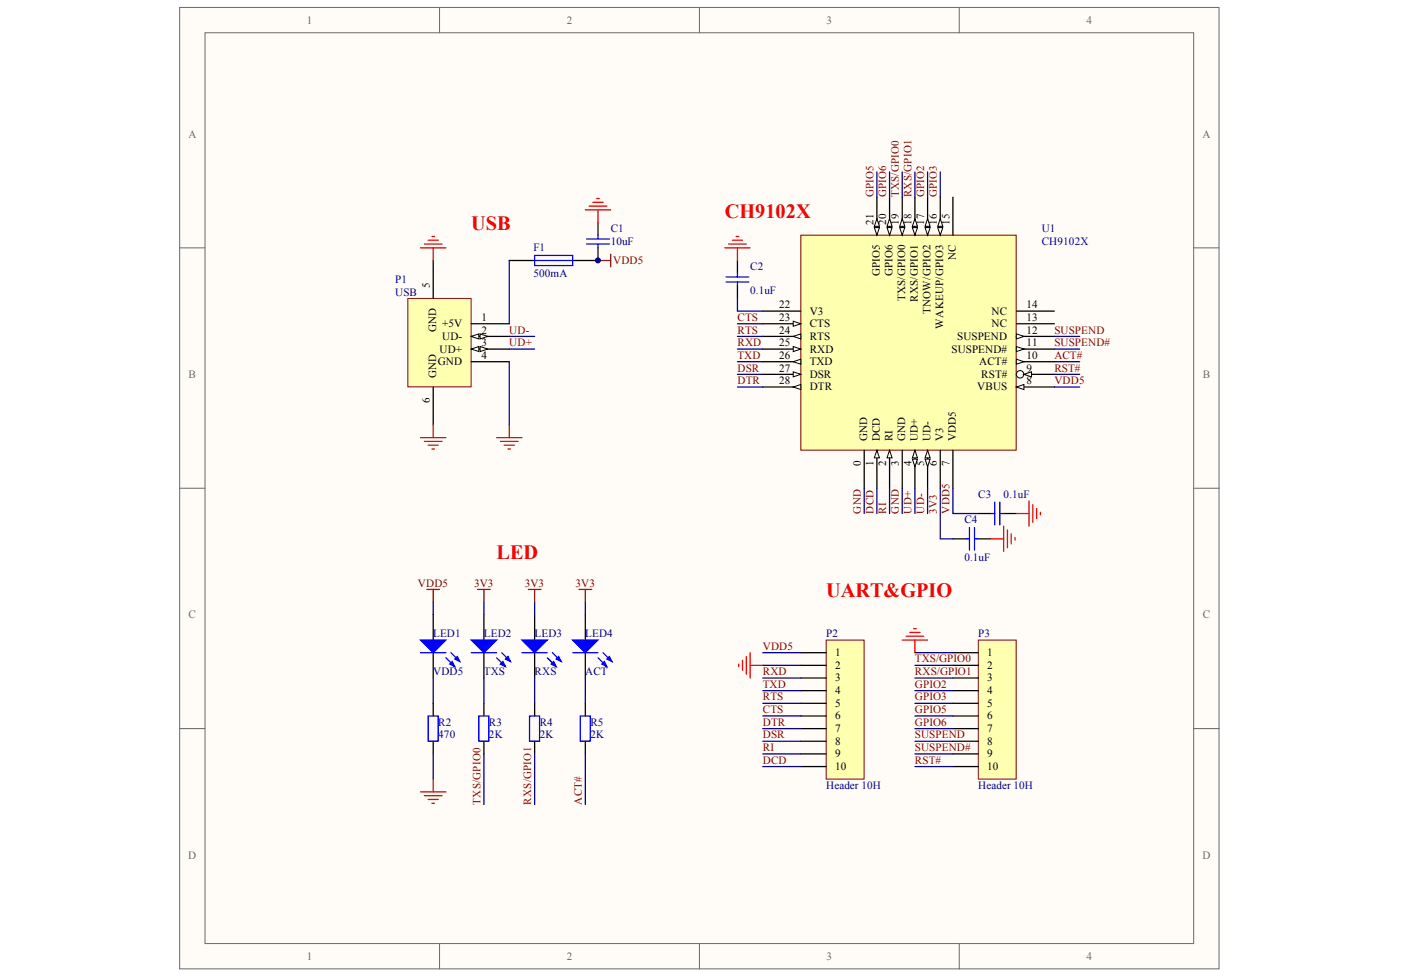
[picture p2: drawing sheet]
<svg xmlns="http://www.w3.org/2000/svg" width="289mm" height="202mm" viewBox="0 0 289 202" stroke-linecap="round" stroke-linejoin="round" font-family="sans-serif">
<g fill="#fffcf8" stroke="#696969" stroke-width=".21">
<path d="M37.1 1.5h214.3v198.3h-214.3z"/>
<path d="M42.3 6.8h203.9v187.8h-203.9z"/>
</g>
<path d="M90.6 1.5v5.3M144.2 1.5v5.3M197.8 1.5v5.3M37.1 51.1h5.2M246.2 51.1h5.2M37.1 100.7h5.2M246.2 100.7h5.2M37.1 150.3h5.2M246.2 150.3h5.2M90.6 194.7v5.2M144.2 194.7v5.2M197.8 194.7v5.2" fill="none" stroke="#696969" stroke-width=".21"/>
<path d="M84.1 61.6h13.1v18.2h-13.1z" fill="#ffffb0" stroke="#800000" stroke-width=".21"/>
<path d="M89.3 79.8v7.9M97.2 66.8h7.8M97.2 74.6h7.8M97.2 72h7.8" fill="none" stroke="#000" stroke-width=".26"/>
<g fill="#fffcf8" stroke="#000" stroke-width=".21">
<path d="M97.2 72l1.5-.5v1z"/>
<path d="M99 71.5l1.6 .5-1.6 .5z"/>
</g>
<path d="M97.2 69.4h7.8" fill="none" stroke="#000" stroke-width=".26"/>
<g fill="#fffcf8" stroke="#000" stroke-width=".21">
<path d="M97.2 69.4l1.5-.5v1z"/>
<path d="M99 68.9l1.6 .5-1.6 .5z"/>
</g>
<g fill="none" stroke="#000" stroke-width=".26">
<path d="M89.3 53.7v7.9M105 53.7h5.3M123.3 45.9v2.6M123.3 51.1v2.6h-5.2M89.3 126.8v5.2M89.3 134.6v5.3M99.8 126.8v5.2M99.8 134.6v5.3M110.3 126.8v5.2M110.3 134.6v5.3M89.3 145.1v2.6M89.3 152.9v2.6"/>
<path d="M99.8 145.1v2.6M99.8 152.9v2.6M110.3 145.1v2.6M110.3 152.9v2.6"/>
</g>
<g fill="none" stroke="#f00" stroke-width=".26">
<path d="M86.7 51.1h5.3M87.5 50.3h3.7M88.3 49.6h2.1M89.1 48.8h.5M89.3 51.1v2.6M120.7 43.3h5.2M121.5 42.5h3.7M122.3 41.7h2.1M123.1 40.9h.5M123.3 43.3v2.6M86.7 90.3h5.3M87.5 91h3.7"/>
<path d="M88.3 91.8h2.1M89.1 92.6h.5M89.3 87.7v2.6M102.4 90.3h5.2M103.2 91h3.7M104 91.8h2.1M104.8 92.6h.5M105 87.7v2.6M86.7 163.3h5.3M87.5 164.1h3.7M88.3 164.9h2.1M89.1 165.7h.5"/>
<path d="M89.3 160.7v2.6"/>
</g>
<path d="M123.3 53.7h2.6M125.9 52.4v2.6M88 121.6h2.6M89.3 121.6v2.6M98.5 121.6h2.6M99.8 121.6v2.6M108.9 121.6h2.7M110.3 121.6v2.6" fill="none" stroke="#800000" stroke-width=".26"/>
<g fill="#00f" stroke="#00f" stroke-width=".26">
<path d="M86.7 132h5.3l-2.7 2.6z"/>
<path d="M92.7 137l.6-.5 .5 1z"/>
<path d="M93.8 135.9l.5-.5 .5 1.1z"/>
<path d="M97.2 132h5.2l-2.6 2.6z"/>
<path d="M103.2 137l.5-.5 .5 1z"/>
<path d="M104.2 135.9l.6-.5 .5 1.1z"/>
<path d="M107.6 132h5.3l-2.6 2.6z"/>
<path d="M113.7 137l.5-.5 .5 1z"/>
<path d="M114.7 135.9l.5-.5 .5 1.1z"/>
</g>
<g fill="none" stroke="#00f" stroke-width=".26">
<path d="M110.3 52.7h7.8v2.1h-7.8zM110.3 53.7h7.8M121 49.3h4.7M121 50.3h4.7M123.3 48.5v.8M123.3 50.3v.8M86.7 134.6h5.3M92 135.7l1.8 1.8M93 134.6l1.8 1.9M97.2 134.6h5.2M102.4 135.7l1.8 1.8M103.5 134.6l1.8 1.9"/>
<path d="M107.6 134.6h5.3M112.9 135.7l1.8 1.8M113.9 134.6l1.8 1.9M88.3 147.7h2.1v5.2h-2.1zM98.7 147.7h2.1v5.2h-2.1zM109.2 147.7h2.1v5.2h-2.1z"/>
</g>
<g fill="none" stroke="#000080" stroke-width=".26">
<path d="M186.1 35.5v5.2M105 53.7v13.1M105 69.4h5.3M105 72h5.3M105 74.6v13.1M89.3 124.2v2.6M89.3 139.9v5.2M99.8 124.2v2.6M99.8 139.9v5.2M110.3 124.2v2.6M110.3 139.9v5.2M89.3 155.5v5.2"/>
<path d="M99.8 155.5v10.4M110.3 155.5v10.4"/>
</g>
<path d="M165.2 48.5h44.4v44.4h-44.4z" fill="#ffffb0" stroke="#800000" stroke-width=".21"/>
<path d="M157.3 74.6h7.9" fill="none" stroke="#000" stroke-width=".26"/>
<path d="M163.6 74.6l1.6-.5v1z" fill="#fffcf8" stroke="#000" stroke-width=".21"/>
<path d="M186.1 92.9v7.8M188.7 92.9v7.8" fill="none" stroke="#000" stroke-width=".26"/>
<g fill="#fffcf8" stroke="#000" stroke-width=".21">
<path d="M188.7 92.9l.5 1.5h-1z"/>
<path d="M188.2 94.7h1l-.5 1.6z"/>
</g>
<path d="M191.3 92.9v7.8" fill="none" stroke="#000" stroke-width=".26"/>
<g fill="#fffcf8" stroke="#000" stroke-width=".21">
<path d="M191.3 92.9l.5 1.5h-1z"/>
<path d="M190.8 94.7h1l-.5 1.6z"/>
</g>
<path d="M157.3 77.2h7.9M178.2 92.9v7.8" fill="none" stroke="#000" stroke-width=".26"/>
<path d="M163.6 76.7l1.6 .5-1.6 .5z" fill="#fffcf8" stroke="#000" stroke-width=".21"/>
<path d="M183.5 92.9v7.8" fill="none" stroke="#000" stroke-width=".26"/>
<path d="M183.5 92.9l.5 1.5h-1.1z" fill="#fffcf8" stroke="#000" stroke-width=".21"/>
<path d="M209.6 69.4h7.8" fill="none" stroke="#000" stroke-width=".26"/>
<path d="M209.6 68.9l1.6 .5-1.6 .5z" fill="#fffcf8" stroke="#000" stroke-width=".21"/>
<path d="M180.8 40.7v7.8" fill="none" stroke="#000" stroke-width=".26"/>
<g fill="#fffcf8" stroke="#000" stroke-width=".21">
<path d="M180.3 46.9h1.1l-.6 1.6z"/>
<path d="M180.8 45.1l.6 1.6h-1.1z"/>
</g>
<path d="M191.3 40.7v7.8" fill="none" stroke="#000" stroke-width=".26"/>
<g fill="#fffcf8" stroke="#000" stroke-width=".21">
<path d="M190.8 46.9h1l-.5 1.6z"/>
<path d="M191.3 45.1l.5 1.6h-1z"/>
</g>
<path d="M193.9 40.7v7.8" fill="none" stroke="#000" stroke-width=".26"/>
<g fill="#fffcf8" stroke="#000" stroke-width=".21">
<path d="M193.4 46.9h1l-.5 1.6z"/>
<path d="M193.9 45.1l.5 1.6h-1z"/>
</g>
<path d="M209.6 74.6h7.8" fill="none" stroke="#000" stroke-width=".26"/>
<path d="M209.6 74.1l1.6 .5-1.6 .5z" fill="#fffcf8" stroke="#000" stroke-width=".21"/>
<path d="M209.6 77.2h7.8" fill="none" stroke="#000" stroke-width=".26"/>
<circle cx="210.4" cy="77.2" r=".77" fill="#fffcf8" stroke="#000" stroke-width=".21"/>
<path d="M211.2 77.2l1.5-.5v1z" fill="#fffcf8" stroke="#000" stroke-width=".21"/>
<path d="M157.3 66.8h7.9" fill="none" stroke="#000" stroke-width=".26"/>
<path d="M163.6 66.3l1.6 .5-1.6 .5z" fill="#fffcf8" stroke="#000" stroke-width=".21"/>
<path d="M157.3 69.4h7.9" fill="none" stroke="#000" stroke-width=".26"/>
<path d="M163.6 69.4l1.6-.5v1z" fill="#fffcf8" stroke="#000" stroke-width=".21"/>
<path d="M209.6 72h7.8" fill="none" stroke="#000" stroke-width=".26"/>
<path d="M209.6 71.5l1.6 .5-1.6 .5z" fill="#fffcf8" stroke="#000" stroke-width=".21"/>
<path d="M157.3 72h7.9" fill="none" stroke="#000" stroke-width=".26"/>
<path d="M163.6 71.5l1.6 .5-1.6 .5z" fill="#fffcf8" stroke="#000" stroke-width=".21"/>
<path d="M209.6 79.8h7.8M193.9 92.9v7.8M196.5 92.9v7.8" fill="none" stroke="#000" stroke-width=".26"/>
<path d="M209.6 79.8l1.6-.5v1.1z" fill="#fffcf8" stroke="#000" stroke-width=".21"/>
<path d="M188.7 40.7v7.8" fill="none" stroke="#000" stroke-width=".26"/>
<g fill="#fffcf8" stroke="#000" stroke-width=".21">
<path d="M188.2 46.9h1l-.5 1.6z"/>
<path d="M188.7 45.1l.5 1.6h-1z"/>
</g>
<path d="M186.1 40.7v7.8" fill="none" stroke="#000" stroke-width=".26"/>
<g fill="#fffcf8" stroke="#000" stroke-width=".21">
<path d="M185.5 46.9h1.1l-.5 1.6z"/>
<path d="M186.1 45.1l.5 1.6h-1.1z"/>
</g>
<path d="M157.3 79.8h7.9" fill="none" stroke="#000" stroke-width=".26"/>
<path d="M163.6 79.8l1.6-.5v1.1z" fill="#fffcf8" stroke="#000" stroke-width=".21"/>
<path d="M180.8 92.9v7.8" fill="none" stroke="#000" stroke-width=".26"/>
<path d="M180.8 92.9l.6 1.5h-1.1z" fill="#fffcf8" stroke="#000" stroke-width=".21"/>
<path d="M183.5 40.7v7.8M196.5 40.7v7.8M209.6 66.8h7.8M209.6 64.2h7.8" fill="none" stroke="#000" stroke-width=".26"/>
<g fill="#fffcf8" stroke="#000" stroke-width=".21">
<path d="M182.9 46.9h1.1l-.5 1.6z"/>
<path d="M183.5 45.1l.5 1.6h-1.1z"/>
</g>
<path d="M157.3 64.2h7.9M120.7 126.8v5.2M120.7 134.6v5.3M120.7 145.1v2.6M120.7 152.9v2.6" fill="none" stroke="#000" stroke-width=".26"/>
<path d="M183.5 35.5v5.2M188.7 35.5v5.2M191.3 35.5v5.2M152.1 74.6h5.2M152.1 66.8h5.2M152.1 69.4h5.2M152.1 72h5.2M217.4 74.6h5.3M120.7 124.2v2.6M120.7 139.9v5.2M120.7 155.5v10.4" fill="none" stroke="#000080" stroke-width=".26"/>
<g fill="#00f" stroke="#00f" stroke-width=".26">
<path d="M118.1 132h5.2l-2.6 2.6z"/>
<path d="M124.1 137l.5-.5 .6 1z"/>
<path d="M125.2 135.9l.5-.5 .5 1.1z"/>
</g>
<path d="M118.1 134.6h5.2M123.3 135.7l1.9 1.8M124.4 134.6l1.8 1.9M119.7 147.7h2v5.2h-2z" fill="none" stroke="#00f" stroke-width=".26"/>
<path d="M119.4 121.6h2.6M120.7 121.6v2.6" fill="none" stroke="#800000" stroke-width=".26"/>
<path d="M170.4 132h7.8v28.7h-7.8z" fill="#ffffb0" stroke="#800000" stroke-width=".21"/>
<g fill="none" stroke="#000" stroke-width=".26">
<path d="M196.5 111.1h2.6M201.8 105.9h2.6M201.8 111.1h2.6M207 105.9h2.6M165.2 134.6h5.2M165.2 137.2h5.2M165.2 139.9h5.2M165.2 142.5h5.2M165.2 145.1h5.2M165.2 147.7h5.2M165.2 150.3h5.2M165.2 152.9h5.2"/>
<path d="M165.2 155.5h5.2M165.2 158.1h5.2"/>
</g>
<g fill="none" stroke="#f00" stroke-width=".26">
<path d="M204.4 111.1h2.6M207 108.5v5.3M207.8 109.3v3.7M208.5 110.1v2.1M209.3 110.9v.5M209.6 105.9h2.6M212.2 103.3v5.2M213 104.1v3.7M213.8 104.9v2.1M214.6 105.7v.5M152.3 137v.5M153.1 136.2v2.1"/>
<path d="M153.9 135.4v3.7M154.7 134.6v5.3M154.7 137.2h2.6"/>
</g>
<g fill="none" stroke="#000080" stroke-width=".26">
<path d="M180.8 35.5v5.2M193.9 35.5v5.2M217.4 77.2h5.3M178.2 100.7v5.2M180.8 100.7v5.2M183.5 100.7v5.2M186.1 100.7v5.2M188.7 100.7v5.2M191.3 100.7v5.2M193.9 100.7v10.4h2.6M196.5 100.7v5.2h5.3M157.3 134.6h7.9"/>
<path d="M157.3 139.9h7.9M157.3 142.5h7.9M157.3 158.1h7.9M157.3 145.1h7.9M157.3 147.7h7.9M157.3 150.3h7.9M157.3 152.9h7.9M157.3 155.5h7.9"/>
</g>
<path d="M199.1 111.1h.8M199.9 108.8v4.7M201 111.1h.8M201 108.8v4.7M204.4 105.9h.8M205.2 103.6v4.7M206.2 105.9h.8M206.2 103.6v4.7" fill="none" stroke="#00f" stroke-width=".26"/>
<path d="M201.8 132h7.8v28.7h-7.8z" fill="#ffffb0" stroke="#800000" stroke-width=".21"/>
<path d="M152.1 53.7v2.6M152.1 59v2.6M196.5 134.6h5.3M196.5 137.2h5.3M196.5 139.9h5.3M196.5 142.5h5.3M196.5 145.1h5.3M196.5 147.7h5.3M196.5 150.3h5.3M196.5 152.9h5.3M196.5 155.5h5.3M196.5 158.1h5.3" fill="none" stroke="#000" stroke-width=".26"/>
<path d="M149.5 51.1h5.2M150.3 50.3h3.6M151 49.6h2.1M151.8 48.8h.5M152.1 51.1v2.6M186.1 132h5.2M186.9 131.2h3.6M187.6 130.5h2.1M188.4 129.7h.5M188.7 132v2.6" fill="none" stroke="#f00" stroke-width=".26"/>
<g fill="none" stroke="#000080" stroke-width=".26">
<path d="M152.1 61.6v2.6h5.2M152.1 79.8h5.2M152.1 77.2h5.2M217.4 79.8h5.3M217.4 69.4h5.3M217.4 72h5.3M157.3 137.2h7.9M188.7 134.6h7.8M188.7 137.2h7.8M188.7 139.9h7.8M188.7 142.5h7.8M188.7 145.1h7.8"/>
<path d="M188.7 147.7h7.8M188.7 150.3h7.8M188.7 152.9h7.8M188.7 155.5h7.8M188.7 158.1h7.8"/>
</g>
<path d="M149.7 57.1h4.7M149.7 58.2h4.7M152.1 56.3v.8M152.1 58.2v.8" fill="none" stroke="#00f" stroke-width=".26"/>
<circle cx="123.3" cy="53.7" r=".51" fill="#000080" stroke="#000080" stroke-width=".21"/>
<g font-size="4.2" fill="#f00">
<text x="97.2" y="47.5">USB</text>
<text x="149.5" y="44.9">CH9102X</text>
<text x="102.4" y="115.4">LED</text>
<text x="170.4" y="123.2">UART&amp;GPIO</text>
</g>
<g font-size="2.3" fill="#696969">
<text x="63.3" y="4.9">1</text>
<text x="116.9" y="4.9">2</text>
<text x="170.5" y="4.9">3</text>
<text x="224.1" y="4.9">4</text>
<text x="38.9" y="28.4">A</text>
<text x="248" y="28.4">A</text>
<text x="38.9" y="78">B</text>
<text x="248" y="78">B</text>
<text x="38.9" y="127.5">C</text>
<text x="248" y="127.5">C</text>
<text x="38.8" y="177.1">D</text>
<text x="248" y="177.1">D</text>
<text x="63.3" y="198">1</text>
<text x="116.9" y="198">2</text>
<text x="170.5" y="198">3</text>
<text x="224.1" y="198">4</text>
</g>
<g font-size="2.3" fill="#800000">
<text x="180.1" y="40.7" transform="rotate(-90 180.1 40.7)">GPIO5</text>
<text x="182.8" y="40.7" transform="rotate(-90 182.8 40.7)">GPIO6</text>
<text x="185.4" y="40.7" transform="rotate(-90 185.4 40.7)">TXS/GPIO0</text>
<text x="188" y="40.7" transform="rotate(-90 188 40.7)">RXS/GPIO1</text>
<text x="190.6" y="40.7" transform="rotate(-90 190.6 40.7)">GPIO2</text>
<text x="193.2" y="40.7" transform="rotate(-90 193.2 40.7)">GPIO3</text>
<text x="126.5" y="54.4">VDD5</text>
<text x="105" y="71.4">UD+</text>
<text x="105" y="68.8">UD-</text>
<text x="152.1" y="71.4">RXD</text>
<text x="152.1" y="68.8">RTS</text>
<text x="152.1" y="66.2">CTS</text>
<text x="217.4" y="68.8">SUSPEND</text>
<text x="217.4" y="71.4">SUSPEND#</text>
<text x="152.1" y="74">TXD</text>
<text x="152.1" y="76.6">DSR</text>
<text x="217.4" y="74">ACT#</text>
<text x="217.4" y="76.6">RST#</text>
<text x="152.1" y="79.2">DTR</text>
<text x="217.4" y="79.2">VDD5</text>
<text x="177.5" y="105.9" transform="rotate(-90 177.5 105.9)">GND</text>
<text x="180.1" y="105.9" transform="rotate(-90 180.1 105.9)">DCD</text>
<text x="182.8" y="105.9" transform="rotate(-90 182.8 105.9)">RI</text>
<text x="185.4" y="105.9" transform="rotate(-90 185.4 105.9)">GND</text>
<text x="188" y="105.9" transform="rotate(-90 188 105.9)">UD+</text>
<text x="190.6" y="105.9" transform="rotate(-90 190.6 105.9)">UD-</text>
<text x="193.2" y="105.9" transform="rotate(-90 193.2 105.9)">3V3</text>
<text x="195.8" y="105.9" transform="rotate(-90 195.8 105.9)">VDD5</text>
<text x="86.2" y="121">VDD5</text>
<text x="97.8" y="121">3V3</text>
<text x="108.2" y="121">3V3</text>
<text x="118.7" y="121">3V3</text>
<text x="157.3" y="134">VDD5</text>
<text x="188.7" y="136.7">TXS/GPIO0</text>
<text x="157.3" y="139.3">RXD</text>
<text x="157.3" y="141.9">TXD</text>
<text x="188.7" y="139.3">RXS/GPIO1</text>
<text x="188.7" y="141.9">GPIO2</text>
<text x="157.3" y="144.5">RTS</text>
<text x="157.3" y="147.1">CTS</text>
<text x="157.3" y="149.7">DTR</text>
<text x="188.7" y="144.5">GPIO3</text>
<text x="188.7" y="147.1">GPIO5</text>
<text x="188.7" y="149.7">GPIO6</text>
<text x="157.3" y="152.3">DSR</text>
<text x="157.3" y="154.9">RI</text>
<text x="188.7" y="152.3">SUSPEND</text>
<text x="188.7" y="154.9">SUSPEND#</text>
<text x="157.3" y="157.5">DCD</text>
<text x="188.7" y="157.5">RST#</text>
<text x="99.1" y="165.9" transform="rotate(-90 99.1 165.9)">TXS/GPIO0</text>
<text x="109.6" y="165.9" transform="rotate(-90 109.6 165.9)">RXS/GPIO1</text>
<text x="120" y="165.9" transform="rotate(-90 120 165.9)">ACT#</text>
</g>
<g font-size="2.3" fill="#000080">
<text x="125.9" y="47.9">C1</text>
<text x="214.8" y="47.9">U1</text>
<text x="110" y="51.8">F1</text>
<text x="125.9" y="50.5">10uF</text>
<text x="214.8" y="50.5">CH9102X</text>
<text x="81.5" y="58.4">P1</text>
<text x="110" y="57.1">500mA</text>
<text x="154.7" y="55.8">C2</text>
<text x="81.5" y="61">USB</text>
<text x="154.7" y="60.7">0.1uF</text>
<text x="198.9" y="107.9">C4</text>
<text x="201.8" y="102.7">C3</text>
<text x="207" y="102.7">0.1uF</text>
<text x="198.9" y="115.8">0.1uF</text>
<text x="89.3" y="131.4">LED1</text>
<text x="99.8" y="131.4">LED2</text>
<text x="110.3" y="131.4">LED3</text>
<text x="120.7" y="131.4">LED4</text>
<text x="170.4" y="131.4">P2</text>
<text x="201.8" y="131.4">P3</text>
<text x="89.3" y="139.3">VDD5</text>
<text x="99.8" y="139.3">TXS</text>
<text x="110.3" y="139.3">RXS</text>
<text x="120.7" y="139.3">ACT</text>
<text x="90.4" y="149.7">R2</text>
<text x="100.8" y="149.7">R3</text>
<text x="111.3" y="149.7">R4</text>
<text x="121.8" y="149.7">R5</text>
<text x="90.4" y="152.3">470</text>
<text x="100.8" y="152.3">2K</text>
<text x="111.3" y="152.3">2K</text>
<text x="121.8" y="152.3">2K</text>
<text x="170.4" y="162.7">Header 10H</text>
<text x="201.8" y="162.7">Header 10H</text>
</g>
<g font-size="2.3">
<text x="180.1" y="46.4" transform="rotate(-90 180.1 46.4)">21</text>
<text x="182.8" y="46.4" transform="rotate(-90 182.8 46.4)">20</text>
<text x="185.4" y="46.4" transform="rotate(-90 185.4 46.4)">19</text>
<text x="188" y="46.4" transform="rotate(-90 188 46.4)">18</text>
<text x="190.6" y="46.4" transform="rotate(-90 190.6 46.4)">17</text>
<text x="193.2" y="46.4" transform="rotate(-90 193.2 46.4)">16</text>
<text x="195.8" y="46.4" transform="rotate(-90 195.8 46.4)">15</text>
<text x="197.1" y="53.6" transform="rotate(-90 197.1 53.6)">NC</text>
<text x="88.6" y="59.5" transform="rotate(-90 88.6 59.5)">5</text>
<text x="181.4" y="57" transform="rotate(-90 181.4 57)">GPIO5</text>
<text x="184.1" y="57" transform="rotate(-90 184.1 57)">GPIO6</text>
<text x="160.7" y="63.6">22</text>
<text x="167" y="64.9">V3</text>
<text x="186.7" y="62.1" transform="rotate(-90 186.7 62.1)">TXS/GPIO0</text>
<text x="189.3" y="62.3" transform="rotate(-90 189.3 62.3)">RXS/GPIO1</text>
<text x="191.9" y="64.8" transform="rotate(-90 191.9 64.8)">TNOW/GPIO2</text>
<text x="204.5" y="64.9">NC</text>
<text x="211.7" y="63.6">14</text>
<text x="89.9" y="68.5" transform="rotate(-90 89.9 68.5)">GND</text>
<text x="91.2" y="67.5">+5V</text>
<text x="91.2" y="70.1">UD-</text>
<text x="99.3" y="66.2">1</text>
<text x="99.3" y="71.4">3</text>
<text x="99.3" y="68.8">2</text>
<text x="160.7" y="66.2">23</text>
<text x="160.7" y="68.8">24</text>
<text x="160.7" y="71.4">25</text>
<text x="167" y="67.5">CTS</text>
<text x="167" y="70.1">RTS</text>
<text x="194.5" y="67.8" transform="rotate(-90 194.5 67.8)">WAKEUP/GPIO3</text>
<text x="197.4" y="70.1">SUSPEND</text>
<text x="204.5" y="67.5">NC</text>
<text x="211.7" y="68.8">12</text>
<text x="211.7" y="71.4">11</text>
<text x="211.7" y="66.2">13</text>
<text x="90.3" y="75.3">GND</text>
<text x="90.6" y="72.7">UD+</text>
<text x="99.3" y="74">4</text>
<text x="160.7" y="74">26</text>
<text x="160.7" y="76.6">27</text>
<text x="167" y="75.3">TXD</text>
<text x="167" y="77.9">DSR</text>
<text x="167" y="72.7">RXD</text>
<text x="196.2" y="72.7">SUSPEND#</text>
<text x="202" y="75.3">ACT#</text>
<text x="202.4" y="77.9">RST#</text>
<text x="211.7" y="74">10</text>
<text x="211.7" y="76.6">9</text>
<text x="88.6" y="83.1" transform="rotate(-90 88.6 83.1)">6</text>
<text x="89.9" y="78" transform="rotate(-90 89.9 78)">GND</text>
<text x="160.7" y="79.2">28</text>
<text x="167" y="80.5">DTR</text>
<text x="201.5" y="80.5">VBUS</text>
<text x="211.7" y="79.2">8</text>
<text x="178.8" y="91" transform="rotate(-90 178.8 91)">GND</text>
<text x="181.4" y="91" transform="rotate(-90 181.4 91)">DCD</text>
<text x="184.1" y="91" transform="rotate(-90 184.1 91)">RI</text>
<text x="186.7" y="91" transform="rotate(-90 186.7 91)">GND</text>
<text x="189.3" y="91" transform="rotate(-90 189.3 91)">UD+</text>
<text x="191.9" y="91" transform="rotate(-90 191.9 91)">UD-</text>
<text x="194.5" y="91" transform="rotate(-90 194.5 91)">V3</text>
<text x="197.1" y="91" transform="rotate(-90 197.1 91)">VDD5</text>
<text x="177.5" y="96.1" transform="rotate(-90 177.5 96.1)">0</text>
<text x="180.1" y="96.1" transform="rotate(-90 180.1 96.1)">1</text>
<text x="182.8" y="96.1" transform="rotate(-90 182.8 96.1)">2</text>
<text x="185.4" y="96.1" transform="rotate(-90 185.4 96.1)">3</text>
<text x="188" y="96.1" transform="rotate(-90 188 96.1)">4</text>
<text x="190.6" y="96.1" transform="rotate(-90 190.6 96.1)">5</text>
<text x="193.2" y="96.1" transform="rotate(-90 193.2 96.1)">6</text>
<text x="195.8" y="96.1" transform="rotate(-90 195.8 96.1)">7</text>
<text x="172.2" y="135.3">1</text>
<text x="172.2" y="138">2</text>
<text x="203.6" y="135.3">1</text>
<text x="203.6" y="138">2</text>
<text x="172.2" y="140.6">3</text>
<text x="172.2" y="143.2">4</text>
<text x="203.6" y="140.6">3</text>
<text x="203.6" y="143.2">4</text>
<text x="172.2" y="145.8">5</text>
<text x="172.2" y="148.4">6</text>
<text x="203.6" y="145.8">5</text>
<text x="203.6" y="148.4">6</text>
<text x="172.2" y="151">7</text>
<text x="172.2" y="153.6">8</text>
<text x="203.6" y="151">7</text>
<text x="203.6" y="153.6">8</text>
<text x="172.2" y="156.2">9</text>
<text x="172.2" y="158.8">10</text>
<text x="203.6" y="156.2">9</text>
<text x="203.6" y="158.8">10</text>
</g>
</svg>
